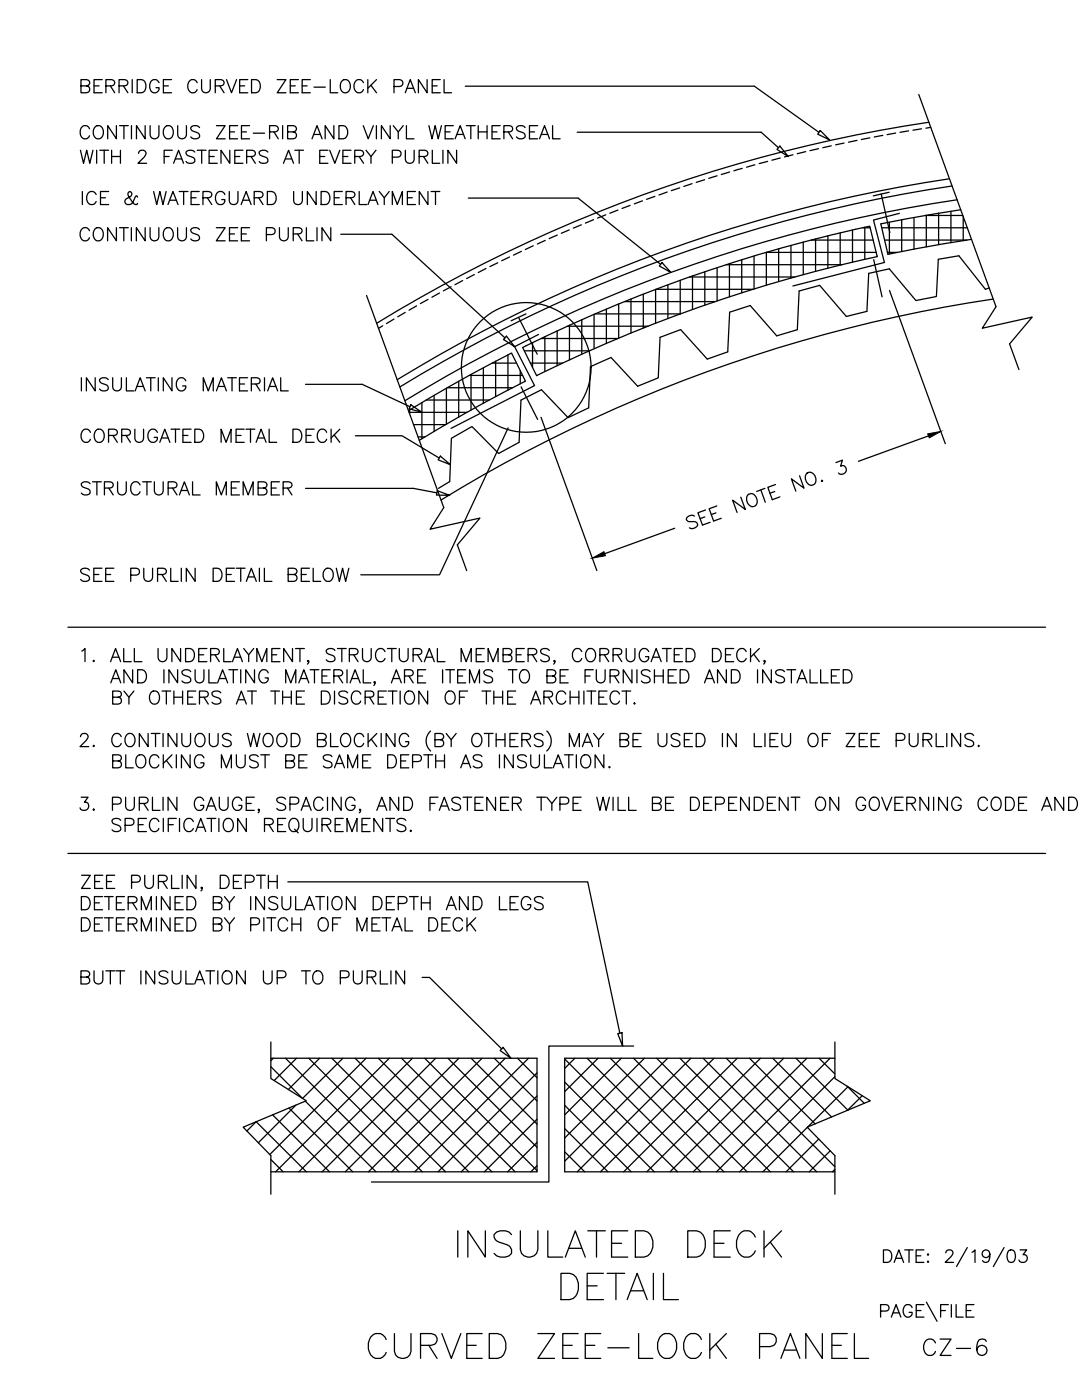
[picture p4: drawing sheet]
<svg xmlns="http://www.w3.org/2000/svg" width="216mm" height="279mm" viewBox="0 0 216 279" stroke-linecap="round" stroke-linejoin="round" font-family="sans-serif">
<!-- layer: STRCTR -->
<g fill="none" stroke="#000" stroke-width=".25">
<path d="M183.3 18.9l15.4 42.3-2.7 4.3 10-2.2-4.5 5.3 1.8 5.2M73.1 59l15.4 42.3-2.7 4.3 10-2.2-4.5 5.3 1.8 5.2M179.5 42.6l-5.2 1.3 2.2 8.5-18.3 4.7M197.4 57.5l-.8 .2M107.4 66.8l-4.7 2.4 4 7.8-16.7 8.5M54 208v7.2l7.1 4.5-12.6 5.3 5.5 5.6v7.7M54 211.2h53.2v22.7h-53.2M54.5 211.2l-.5 .5M57 211.2l22.6 22.7M59.2 211.2l-4.5 4.5M60.9 219.8l14.1 14.1M61.6 211.2l22.7 22.7"/>
<path d="M63.8 211.2l-6.3 6.2M66.2 211.2l22.7 22.7M68.4 211.2l-8 8-6.4-6.3M70.9 211.2l22.6 22.7M73.1 211.2l-19.3 19.2M75.5 211.2l22.7 22.7M77.7 211.2l-22.7 22.7M80.1 211.2l22.7 22.7M82.3 211.2l-22.7 22.7M84.7 211.2l22.5 22.4M86.9 211.2l-22.6 22.7M89.4 211.2l17.8 17.8"/>
<path d="M91.6 211.2l-22.7 22.7M94 211.2l13.2 13.1M96.2 211.2l-22.7 22.7M98.6 211.2l8.6 8.5M100.8 211.2l-22.6 22.7M103.3 211.2l3.9 3.9M105.5 211.2l-22.7 22.7M107.2 218.7l-15.2 15.2M107.2 214.1l-19.8 19.8M112.7 216l17.9 17.9M112.7 211.3l22.5 22.6M114.7 211.2l-2 2"/>
<path d="M117.1 211.2l22.7 22.7M119.3 211.2l-6.6 6.7M121.8 211.2l22.6 22.7M124 211.2l-11.3 11.3M126.4 211.2l22.7 22.7M128.6 211.2l-15.9 15.9M131 211.2l22.7 22.7M133.2 211.2l-20.5 20.5M135.7 211.2l22.7 22.7M137.9 211.2l-22.7 22.7M140.3 211.2l22.7 22.7M142.5 211.2l-22.7 22.7"/>
<path d="M144.9 211.2l21.7 21.6M147.1 211.2l-22.7 22.7M149.5 211.2l13.2 13.1M151.8 211.2l-22.7 22.7M154.2 211.2l11.7 11.7M156.4 211.2l-22.7 22.7M158.8 211.2l10.4 10.4M161 211.2l-22.7 22.7M163.4 211.2l3.2 3.1M165.6 211.2l-22.6 22.7M166.6 208v7.2l7.1 4.5-12.6 5.3 5.5 5.6v7.7M166.6 211.2h-53.9v22.7h53.9"/>
<path d="M166.6 214.9l-19 19M169 216.8l3.5 3.4M169.2 216.9l-8 8M172 218.7l-2.9 2.9M51.1 223.9l-1.8 1.8M51.1 223.9l10 10M54 231.4l2.5 2.5M54.4 222.5l11.4 11.4M57.7 221.1l12.7 12.8M59 220.5l-7.5 7.6M107.2 223.4l-10.5 10.5M107.2 228l-5.9 5.9"/>
<path d="M107.2 232.6l-1.3 1.3M112.7 225.2l8.6 8.7M112.7 229.9l4 4M112.7 220.6l13.2 13.3M161.1 225l-8.9 8.9M163.4 227.3l-6.5 6.6M165.7 229.7l-4.2 4.2M166.6 233.4l-.5 .5"/>
</g>
<!-- layer: CMP-FLSH -->
<path d="M175.8 38.7l1.8 7.7M177.4 38.4l-3.1 .7M174.3 51.8l1.7 7.4M103.5 63.3l3.7 7.4M104 77.2l3.3 6.5M105 62.6l-3 1.4M126.4 208.8h-16.9v27.1h-35.4" fill="none" stroke="#000" stroke-width=".25"/>
<!-- layer: DIM-TXT -->
<g fill="none" stroke="#000" stroke-width=".25">
<path d="M92.8 17.2h57.7l12.9 9.2M93.4 39.5h21.9l16.5 13.2M115.2 26.4h36.7l3.4 3.1M130.7 39.2l-1.7 .6M133.1 38.3l-1.6 .6M135.6 37.5l-1.7 .6M138.1 36.7l-1.7 .5M140.6 35.9l-1.7 .5M143.1 35.1l-1.7 .5M145.6 34.3l-1.7 .5M148.1 33.6l-1.7 .5M150.6 32.9l-1.6 .5"/>
<path d="M153.2 32.2l-1.7 .5M155.6 29.2l1.7 2-2.3-1.4zM155.7 31.5l-1.7 .5M158.2 30.9l-1.7 .4M160.8 30.3l-1.7 .4M163.3 29.7l-1.7 .4M163.7 26l1.9 1.9-2.4-1.1zM165.9 29.1l-1.7 .4M168.4 28.5l-1.7 .4M171 28l-1.7 .4M173.6 27.5l-1.7 .3M176.2 27l-1.8 .3"/>
<path d="M178.7 26.6l-1.7 .3M181.3 26.1l-1.7 .3M183.9 25.7l-1.7 .3M185.3 24.4a293.6 293.6 0 0 0-110.1 40.1M185.7 25.4l-1 .2M189.4 35.7a294.3 294.3 0 0 0-110.1 40.1M190 37.1a293.9 293.9 0 0 0-110.2 40.1M191 39.9a293.9 293.9 0 0 0-110.2 40.1M68 46.8h10.2l22.6 20.6M85.4 59.7l-1.5 .9M87.7 58.5l-1.5 .8M90 57.2l-1.5 .9"/>
<path d="M92.3 56l-1.5 .8M94.6 54.8l-1.5 .8M97 53.6l-1.6 .8M99.3 52.4l-1.5 .8M101.7 51.3l-1.6 .7M104 50.2l-1.5 .7M106.4 49.1l-1.6 .7M108.8 48l-1.6 .7M111.2 46.9l-1.6 .7M113.6 45.9l-1.6 .7M116 44.9l-1.6 .6M118.4 43.9l-1.6 .6"/>
<path d="M120.9 42.9l-1.7 .6M123.3 41.9l-1.6 .7M125.7 41l-1.6 .6M125.9 59.7v6.8M128.2 40.1l-1.6 .6M128.4 58.7v6.8M130.8 57.8v6.7M130.9 57.7h19.3M132.1 52.4l1.8 2-2.3-1.3zM133.3 56.8v6.8M135.7 55.9v6.7h-16.9M137.6 55.3h21"/>
<path d="M138.2 55.1v6.7M140.6 54.2v6.7M143.1 53.4v6.6M144.9 52.8h23.1M145.5 52.6v6.6M148 51.8v6.6M150.5 51.1v6.6M152.9 50.4h21.9M152.9 50.3v6.6M155.4 49.6v6.6M157.8 49v6.5M160.3 48.3v6.5"/>
<path d="M161.8 47.9h12.4M162.7 47.7v6.5M165.2 47.1v6.4M167.6 46.5v6.4M170.1 45.9v6.4M172.1 45.5h1.5M172.6 45.4v6.4M175 51.1v.1M175.9 45.5h17.1M176.5 47.9h16.4M177.1 50.4h2M177.5 44.3v6.4"/>
<path d="M177.5 58l11.1 30.6M179.9 43.9v6.3M182.4 43.4v6.3M184.6 43h7.5M184.8 43v6.3M187.3 42.5v6.3M189.7 42.2v6.2M191.7 41.9l-15.9 2.8 1.4 6.1 11.1-2.1 5.6-.9M192.2 43.2v4.8M196.6 57.7l-5.3-6.7-4.1 .7-.4 7.5-4 .8-5.4-6.3-4.1 .9-.3 7.5-4.1 1.1-5.3-6.2-4.1 1.1-.4 7.7-4.1 1.2-5.3-6-4.1 1.3-.4 7.9-4.1 1.5-5.3-5.9-4.1 1.5-.4 8.1-4.1 1.7-5.3-5.8-4.1 1.9-.3 8.2-4.1 1.9-5.4-5.5-4 2.1-.4 8.4-4.1 2.2-5.3-5.4-4.1 2.4-.4 8.6-2.2 1.4M198.2 59.7a293.9 293.9 0 0 0-110.2 40.1M61 76.7h11.3l9.5 4.5"/>
<path d="M76.4 65l-.9 .5M78.6 63.7l-1.5 .9M80.9 62.3l-1.5 .9M83.1 61l-1.5 .9M85 79.8h12.6M86.6 78.9v7.2M89.1 77.5v7.1M89.3 77.4h13M91.5 76.1v7.1M93.6 74.9h10.7M94 74.7v7.1M96.4 73.4v7.1"/>
<path d="M98.2 72.5h4.8M98.9 72.1v7.1M101.1 67.1l1.6 2.1-2.2-1.5zM101.4 70.8v7.1M103.8 74v2.6M104.3 69.4a292.8 292.8 0 0 1 69.3-24.3l1.4 6.1a294.5 294.5 0 0 0-67.9 23.8zM104.6 70h13M105.8 72.5h6.5M106.3 68.4v4.9M107.1 74.9h.1M108 67.6h15.3M108.7 67.2v6.9"/>
<path d="M111.2 66v7M113.2 65.1h16.1M113.6 64.9v6.9M116.1 63.8v6.9M118.5 62.7v6.9M121 61.7v6.8M123.5 60.7v6.8M124.6 60.2h18.1M61 97.5h21.5l4.7 .9M70.9 87h9.3l7.4 4.4M81.5 82l4-2.5a284.7 284.7 0 0 1 16.6-9l2.7 5.6a286.8 286.8 0 0 0-21.1 11.8M81.6 82.3h11.6"/>
<path d="M81.7 81.8v.7M82 80.8l2.2 1.5-2.6-.7zM82.5 84.7h6.4M83.4 87.2h1.4M84.2 80.3v7.3M87.3 97.9l2.4 1-2.6-.1zM87.9 91l2 1.7-2.5-.9zM101.4 85.4l-13.7 29.3h-15.7M108 83.3l11.1 30.6M147.8 99.2l.9 2.5-2.5-1.9 .9 2.5M149.1 98.9a1 1 0 0 1 1.8 .3 1.16 1.16 0 0 1 .1 1.2 1.16 1.16 0 0 1-1 .7 1.6 1.6 0 0 1-.9-2.2zM151.8 97.8l.9 2.4"/>
<path d="M152.6 97.5l-1.6 .6M154.6 98.1l-1 .3M154.7 96.7l-1.5 .6 .9 2.4 1.5-.5M159.5 94.9l.9 2.5-2.5-1.8 .9 2.4M161.1 94.4a1.38 1.38 0 0 1 1.5 .5 1.38 1.38 0 0 1 0 1.6l-.2 .2a1.26 1.26 0 0 1-1.3-.2 1.26 1.26 0 0 1-.4-1.3zM164 95.9h.2l-.1 .2-.2-.1zM166.8 92.3l1.3-.5-.4 1.2a.84 .84 0 0 1 1.2 .6 .84 .84 0 0 1-.9 1.1h-.3l-.4-.3M185.3 87l-14 5.1M134.6 105.4l-13.9 5.1M138.6 103a1.14 1.14 0 0 0-1.7 .6 .68 .68 0 0 0 .8 .5h.8a.64 .64 0 0 1 .6 .3 .64 .64 0 0 1 0 .7 1.19 1.19 0 0 1-1.5 .2M140.6 103.2l-.9 .3M140.8 101.8l-1.5 .5 .9 2.5 1.5-.6"/>
<path d="M142.9 102.4l-1 .3M143 101l-1.5 .5 .9 2.5 1.5-.6M22.1 136.3l1-2.6 1 2.6M26.5 133.7v2.6l-1.8-2.6v2.6M27.5 133.7h.8a1.39 1.39 0 0 1 1 1.3 1.39 1.39 0 0 1-1 1.3h-.8zM32.7 133.7v2.6M35.4 133.7v2.6l-1.7-2.6v2.6M38.1 134a1.14 1.14 0 0 0-1.8 0 .64 .64 0 0 0 .5 .8l.8 .2a.64 .64 0 0 1 .4 .5 .64 .64 0 0 1-.2 .7 1.2 1.2 0 0 1-1.5-.3M38.9 133.7v1.8a.89 .89 0 0 0 .9 .8 .89 .89 0 0 0 .9-.8v-1.8M41.7 133.7v2.6h1.5M43.4 136.3l1-2.6 1 2.6M46.6 133.7v2.6"/>
<path d="M48 133.7v2.6M50.8 133.7v2.6l-1.8-2.6v2.6M53.5 134.3a.96 .96 0 0 0-1.1-.6 .96 .96 0 0 0-.7 1 1.15 1.15 0 0 0 .2 1.2 1.15 1.15 0 0 0 1.3 .3l.3-.5v-.4h-.6M57 136.3v-2.6l1 2.6 1-2.6v2.6M59.6 136.3l1-2.6 1 2.6M62.7 133.7v2.6M65.9 133.7h-1.7v2.6M66.6 134.9l1.5-.1a.59 .59 0 0 0 0-1l-1.5-.1v2.6M69.2 133.7v2.6M69.9 136.3l1-2.6 1 2.6M72.5 133.7v2.6h1.5M78.1 136.3l1-2.6 1 2.6"/>
<path d="M80.7 134.9l1.5-.1a.62 .62 0 0 0 0-1l-1.5-.1v2.6M84.9 133.7h-1.6v2.6M88.3 133.7v2.6M89.8 133.7v2.6M92.9 133.7h-1.6v2.6M93.7 136.3v-2.6l1 2.6 1-2.6v2.6M98.3 134a1.12 1.12 0 0 0-1.8 0 .64 .64 0 0 0 .6 .8l.7 .2a.64 .64 0 0 1 .5 .5 .64 .64 0 0 1-.2 .7 1.19 1.19 0 0 1-1.6-.3M102.3 133.7v2.6M104.1 133.8a1.21 1.21 0 0 1 1.4 .4 1.21 1.21 0 0 1 0 1.5 .96 .96 0 0 1-1.1 .6 .96 .96 0 0 1-.7-1 1.68 1.68 0 0 1 .4-1.5zM109.1 134.9l1.5-.1a.59 .59 0 0 0 0-1l-1.5-.1v2.6h1.2a.69 .69 0 0 0 .6-.7 .69 .69 0 0 0-.6-.7M113.4 133.7h-1.6v2.6M118.4 133.7h-1.7v2.6"/>
<path d="M119 133.7v1.8a.89 .89 0 0 0 .9 .8 .89 .89 0 0 0 .8-.8v-1.8M121.7 134.9l1.5-.1a.59 .59 0 0 0 0-1l-1.5-.1v2.6M126.1 133.7v2.6l-1.7-2.6v2.6M127.1 133.7v2.6M129.7 134a1.12 1.12 0 0 0-1.7 0 .65 .65 0 0 0 .5 .8l.7 .2a.64 .64 0 0 1 .5 .5 .64 .64 0 0 1-.2 .7 1.17 1.17 0 0 1-1.5-.3M130.6 133.7v2.6M132.3 133.7v2.6M135 133.7h-1.7v2.6h1.7M135.7 133.7h.9a1.4 1.4 0 0 1 .9 1.3 1.4 1.4 0 0 1-.9 1.3h-.9zM140.6 136.3l1-2.6 1 2.6M144.9 133.7v2.6l-1.7-2.6v2.6M145.9 133.7h.9a1.4 1.4 0 0 1 .9 1.3 1.4 1.4 0 0 1-.9 1.3h-.9z"/>
<path d="M151.2 133.7v2.6M153.9 133.7v2.6l-1.7-2.6v2.6M156.5 134a1.15 1.15 0 0 0-1.7 0 .64 .64 0 0 0 .5 .8l.7 .2a.64 .64 0 0 1 .5 .5 .64 .64 0 0 1-.2 .7 1.2 1.2 0 0 1-1.5-.3M157 133.7h1.8M157.9 133.7v2.6M159 136.3l1-2.6 1 2.6M159.4 135.4h1.2M161.6 133.7v2.6h1.5M163.8 133.7v2.6h1.5M165.9 134.9h1M167.5 133.7h-1.6v2.6h1.6M168.3 133.7h.8a1.4 1.4 0 0 1 .9 1.3 1.4 1.4 0 0 1-.9 1.3h-.8z"/>
<path d="M16.1 147l.2-.5 .8-.1a.65 .65 0 0 1 .3 1l-1.4 1.6h1.7M18.6 148.9l.1-.1 .1 .1-.1 .1zM24.2 147a.96 .96 0 0 0-1.1-.6 .96 .96 0 0 0-.8 1 1.15 1.15 0 0 0 .3 1.2 1.15 1.15 0 0 0 1.2 .3l.4-.5M25.4 146.5a1.2 1.2 0 0 1 1.4 .4 1.2 1.2 0 0 1 0 1.5 .96 .96 0 0 1-1.1 .6 .96 .96 0 0 1-.8-1 1.68 1.68 0 0 1 .5-1.5zM29.6 146.4v2.6l-1.8-2.6v2.6M30.2 146.4h1.7M31 146.4v2.6M32.5 146.4v2.6M35.3 146.4v2.6l-1.8-2.6v2.6M36.3 146.4v1.9a.88 .88 0 0 0 .9 .7 .88 .88 0 0 0 .8-.7v-1.9M39.1 146.8a.97 .97 0 0 1 1.2-.4 .97 .97 0 0 1 .6 1 1.15 1.15 0 0 1-.3 1.2 1.15 1.15 0 0 1-1.2 .3 1.66 1.66 0 0 1-.3-2.1zM41.8 146.4v1.9a.89 .89 0 0 0 .8 .7 .89 .89 0 0 0 .9-.7v-1.9"/>
<path d="M46.1 146.8a1.12 1.12 0 0 0-1.7 0 .69 .69 0 0 0 .5 .7l.7 .3a.65 .65 0 0 1 .3 1.1 1.19 1.19 0 0 1-1.5-.3M49.4 146.4l.6 2.6 .6-2.6 .7 2.6 .6-2.6M53 146.5a1.2 1.2 0 0 1 1.4 .4 1.2 1.2 0 0 1 0 1.5 .96 .96 0 0 1-1.1 .6 .96 .96 0 0 1-.8-1 1.68 1.68 0 0 1 .5-1.5zM55.5 146.8a.97 .97 0 0 1 1.1-.4 .97 .97 0 0 1 .6 1 1.15 1.15 0 0 1-.2 1.2 1.15 1.15 0 0 1-1.3 .3 1.6 1.6 0 0 1-.2-2.1zM58.1 146.4h.9a1.4 1.4 0 0 1 .9 1.3 1.4 1.4 0 0 1-.9 1.3h-.9zM63.3 147.6l1.5-.1a.59 .59 0 0 0 0-1l-1.5-.1v2.6h1.2a.69 .69 0 0 0 .6-.7 .69 .69 0 0 0-.6-.7M66 146.4v2.6h1.5M68.2 146.8a.97 .97 0 0 1 1.1-.4 .97 .97 0 0 1 .7 1 1.15 1.15 0 0 1-.3 1.2 1.15 1.15 0 0 1-1.2 .3 1.6 1.6 0 0 1-.3-2.1zM72.6 147a.96 .96 0 0 0-1.1-.6 .96 .96 0 0 0-.8 1 1.15 1.15 0 0 0 .3 1.2 1.15 1.15 0 0 0 1.2 .3l.4-.5M73.5 146.4v2.6M75.2 146.4l-1.7 1.7M76.1 146.4v2.6"/>
<path d="M78.8 146.4v2.6l-1.7-2.6v2.6M81.5 147a.96 .96 0 0 0-1-.6 .96 .96 0 0 0-.8 1 1.15 1.15 0 0 0 .2 1.2 1.15 1.15 0 0 0 1.3 .3l.3-.5v-.4h-.6M85.9 145.9a2.65 2.65 0 0 0 0 4M86.8 147.6l1.5-.1a.62 .62 0 0 0 0-1l-1.5-.1v2.6h1.1a.69 .69 0 0 0 .6-.7 .69 .69 0 0 0-.6-.7M89 146.4l1 1.2v1.4M91 146.4l-1 1.2M94.4 146.8a.97 .97 0 0 1 1.1-.4 .97 .97 0 0 1 .6 1 1.15 1.15 0 0 1-.2 1.2 1.15 1.15 0 0 1-1.3 .3 1.6 1.6 0 0 1-.2-2.1zM96.6 146.4h1.8M97.5 146.4v2.6M99 146.4v2.6M100.8 146.4v2.6M103.4 146.4h-1.6v2.6"/>
<path d="M104.1 147.6l1.5-.1a.62 .62 0 0 0 0-1l-1.5-.1v2.6M108.4 146.8a1.12 1.12 0 0 0-1.8 0 .69 .69 0 0 0 .5 .7l.8 .3a.64 .64 0 0 1 .4 .4 .64 .64 0 0 1-.2 .7 1.17 1.17 0 0 1-1.5-.3M109.1 145.9a2.65 2.65 0 0 1 0 4M113.6 149v-2.6l1 2.6 1-2.6v2.6M116.2 149l1-2.6 1 2.6M118.5 146.4l1 1.2v1.4M120.5 146.4l-1 1.2M123.7 147.6h1.1a.65 .65 0 0 0 .6-.7l-.2-.4-.4-.1h-1.1v2.6h1.1a.69 .69 0 0 0 .7-.7 .69 .69 0 0 0-.7-.7M126.3 147.6h1M127.9 146.4h-1.6v2.6h1.6M131.3 146.4v1.9a.89 .89 0 0 0 .9 .7 .89 .89 0 0 0 .9-.7v-1.9M135.7 146.8a1.12 1.12 0 0 0-1.8 0 .69 .69 0 0 0 .5 .7l.8 .3a.65 .65 0 0 1 .2 1.1 1.19 1.19 0 0 1-1.5-.3"/>
<path d="M136.6 147.6h.9M138.2 146.4h-1.6v2.6h1.6M138.9 146.4h.9a1.4 1.4 0 0 1 .9 1.3 1.4 1.4 0 0 1-.9 1.3h-.9zM144.2 146.4v2.6M146.9 146.4v2.6l-1.8-2.6v2.6M150.5 146.4v2.6h1.5M152.6 146.4v2.6M153.6 147.6h1M155.2 146.4h-1.6v2.6h1.6M156 146.4v1.9a.88 .88 0 0 0 .9 .7 .88 .88 0 0 0 .8-.7v-1.9M161.5 146.8a.96 .96 0 0 1 1.1-.4 .96 .96 0 0 1 .6 1 1.14 1.14 0 0 1-.2 1.2 1.14 1.14 0 0 1-1.3 .3 1.6 1.6 0 0 1-.2-2.1zM164.1 147.6h1"/>
<path d="M165.7 146.4h-1.6v2.6M168.8 146.4h1.8l-1.8 2.6h1.8M171.5 147.6h1M173.1 146.4h-1.6v2.6h1.6M173.8 147.6h1M175.5 146.4h-1.7v2.6h1.7M178.8 147.8h1.1a.69 .69 0 0 0 .7-.7 .69 .69 0 0 0-.7-.7h-1.1v2.6M181.4 146.4v1.9a.89 .89 0 0 0 .9 .7 .89 .89 0 0 0 .9-.7v-1.9M184.2 147.6l1.5-.1a.59 .59 0 0 0 0-1l-1.5-.1v2.6M185 147.6l.9 1.4M186.8 146.4v2.6h1.5M188.9 146.4v2.6"/>
<path d="M191.7 146.4v2.6l-1.8-2.6v2.6M194.3 146.8a1.12 1.12 0 0 0-1.8 0 .69 .69 0 0 0 .5 .7l.8 .3a.64 .64 0 0 1 .4 .4 .64 .64 0 0 1-.2 .7 1.17 1.17 0 0 1-1.5-.3M195.3 148.8l.1 .1-.1 .1-.1-.1zM24.1 163.7a1.12 1.12 0 0 0-1.7 0 .65 .65 0 0 0 .4 .8l.8 .2a.64 .64 0 0 1 .5 .5 .64 .64 0 0 1-.3 .6 1.2 1.2 0 0 1-1.4-.2M25 164.7h1.1a.69 .69 0 0 0 .6-.7 .69 .69 0 0 0-.6-.7h-1.1v2.7M29.2 163.3h-1.6v2.7h1.6M31.7 164a.96 .96 0 0 0-1.1-.7 .96 .96 0 0 0-.8 1.1 1.14 1.14 0 0 0 .3 1.2 1.14 1.14 0 0 0 1.2 .2l.4-.5M32.6 163.3v2.7M35.2 163.3h-1.6v2.7M35.8 163.3v2.7M38.6 164a.97 .97 0 0 0-1.1-.7 .97 .97 0 0 0-.8 1.1 1.14 1.14 0 0 0 .2 1.2 1.14 1.14 0 0 0 1.3 .2l.4-.5M39.1 166l1-2.7 .9 2.7"/>
<path d="M42.2 163.3v2.7M43.7 163.3v2.7M45 163.5a1.01 1.01 0 0 1 1.6 .9 1.14 1.14 0 0 1-.3 1.2 1.14 1.14 0 0 1-1.3 .2 1.57 1.57 0 0 1 0-2.3zM49.2 163.3v2.7l-1.8-2.7v2.7M52.8 164.6l1.5-.1a.59 .59 0 0 0 0-1l-1.5-.2v2.7M53.6 164.6l.9 1.4M57 163.3h-1.6v2.7h1.6M57.4 176h59.9l6.4 30.2M58.1 163.5a1 1 0 0 1 1.5 .9 1.14 1.14 0 0 1-.2 1.2 1.14 1.14 0 0 1-1.3 .2 1.61 1.61 0 0 1 0-2.3zM58.8 165.5l.7 .7M60.5 163.3v1.9a.89 .89 0 0 0 .9 .8 .89 .89 0 0 0 .9-.8v-1.9M63.3 163.3v2.7"/>
<path d="M64.2 164.6l1.6-.1a.59 .59 0 0 0 0-1l-1.6-.2v2.7M65.1 164.6l.9 1.4M68.5 163.3h-1.6v2.7h1.6M69.2 166v-2.7l1 2.7 1-2.7v2.7M73.9 163.3h-1.7v2.7h1.7M76.4 163.3v2.7l-1.8-2.7v2.7M77.8 163.3v2.7M81 163.7a1.15 1.15 0 0 0-1.8 0 .64 .64 0 0 0 .5 .8l.8 .2a.64 .64 0 0 1 .4 .5 .64 .64 0 0 1-.2 .6 1.24 1.24 0 0 1-1.5-.2M82 165.7l.1 .1-.1 .2-.2-.2zM84.2 195.1h1.5l14.4 14.2M99.8 209.6l.6-.6 1.5 2.2zM123.3 206.3l.8-.2 .1 2.7z"/>
<circle cx="105" cy="73.3" r="12.9"/>
</g>
<!-- layer: BORDER -->
<g fill="none" stroke="#000" stroke-width=".25">
<path d="M13.6 125.2h195M13.6 170.3h195M176.3 249.4h.8a1.34 1.34 0 0 1 .9 1.3 1.34 1.34 0 0 1-.9 1.2h-.8zM178.4 251.9l1-2.5 .9 2.5M178.8 251.1h1.1M180.5 249.4h1.7M181.4 249.4v2.5M182.8 250.6h1M184.3 249.4h-1.5v2.5h1.5M184.9 259.9l2.1 3.8M185 250.4l.2-.1 .1 .1-.1 .1zM185 251.8l.2-.1 .1 .1-.1 .1z"/>
<path d="M188.7 250l.3-.4 .7-.2a.61 .61 0 0 1 .3 1l-1.4 1.5h1.7M193 249l-2.1 3.8M194 249.9l.5-.5v2.5M197.5 250.3a.77 .77 0 0 1-1 .7 .77 .77 0 0 1-.4-1.3 .77 .77 0 0 1 1.3 .1 2.19 2.19 0 0 1-.2 2 .74 .74 0 0 1-1.1-.2M200.3 249l-2.1 3.8M201.3 249.6a.79 .79 0 0 1 1.2 .3 1.99 1.99 0 0 1-.2 1.9 .79 .79 0 0 1-1.2-.3 1.99 1.99 0 0 1 .2-1.9zM203.5 249.4h1.4l-.8 1a.8 .8 0 0 1 .9 .9 .8 .8 0 0 1-1.1 .6l-.4-.1-.2-.3M175.7 261.7h1.1a.65 .65 0 0 0 .6-.7 .65 .65 0 0 0-.6-.6h-1.1v2.5M177.8 262.9l1-2.5 1 2.5M178.2 262h1.2M182 261a.92 .92 0 0 0-1-.6 .92 .92 0 0 0-.8 .9 1.08 1.08 0 0 0 .3 1.2 1.08 1.08 0 0 0 1.1 .2l.3-.2 .1-.6h-.6M182.8 261.5h1"/>
<path d="M184.4 260.4h-1.6v2.5h1.6M187.7 261.5h.9M189.2 260.4h-1.5v2.5M189.8 260.4v2.5M190.8 260.4v2.5h1.4M192.8 261.5h.9M194.3 260.4h-1.5v2.5h1.5"/>
</g>
<!-- layer: DIM-TXT -->
<path d="M185.1 86.6l2.6-.5-2.3 1.3zM118.2 111.4l2.3-1.3 .3 .8z" fill="#000" stroke="#000" stroke-width=".2"/>
<g font-size="9.3">
<text x="90" y="252.2">INSULATED DECK</text>
<text x="110.8" y="260.7">DETAIL</text>
</g>
<text font-size="8.8" x="72.3" y="272.3">CURVED ZEE-LOCK PANEL</text>
<g font-size="6.6">
<text x="15.2" y="133.7">1. ALL UNDERLAYMENT, STRUCTURAL MEMBERS, CORRUGATED DECK,</text>
<text x="14.8" y="163.3">3. PURLIN GAUGE, SPACING, AND FASTENER TYPE WILL BE DEPENDENT ON GOVERNING CODE AND</text>
<text x="183.1" y="271.6">CZ-6</text>
</g>
<g font-size="6.2">
<text x="14.8" y="33.9">WITH 2 FASTENERS AT EVERY PURLIN</text>
<text x="14.8" y="49.4">CONTINUOUS ZEE PURLIN</text>
<text x="15.2" y="79.4">INSULATING MATERIAL</text>
<text x="14.8" y="89.6">CORRUGATED METAL DECK</text>
<text x="21.2" y="141.8">BY OTHERS AT THE DISCRETION OF THE ARCHITECT.</text>
<text x="21.2" y="154.5">BLOCKING MUST BE SAME DEPTH AS INSULATION.</text>
<text x="15.2" y="178.9">ZEE PURLIN, DEPTH</text>
</g>
<g font-size="5.7">
<text x="14.8" y="19.8">BERRIDGE CURVED ZEE-LOCK PANEL</text>
<text x="14.8" y="28.9">CONTINUOUS ZEE-RIB AND VINYL WEATHERSEAL</text>
<text x="15.2" y="42">ICE &amp; WATERGUARD UNDERLAYMENT</text>
<text x="14.8" y="99.8">STRUCTURAL MEMBER</text>
<text x="14.8" y="117.1">SEE PURLIN DETAIL BELOW</text>
<text x="15.2" y="182.7">DETERMINED BY INSULATION DEPTH AND LEGS</text>
<text x="15.2" y="187">DETERMINED BY PITCH OF METAL DECK</text>
<text x="14.8" y="197.6">BUTT INSULATION UP TO PURLIN</text>
</g>
</svg>
